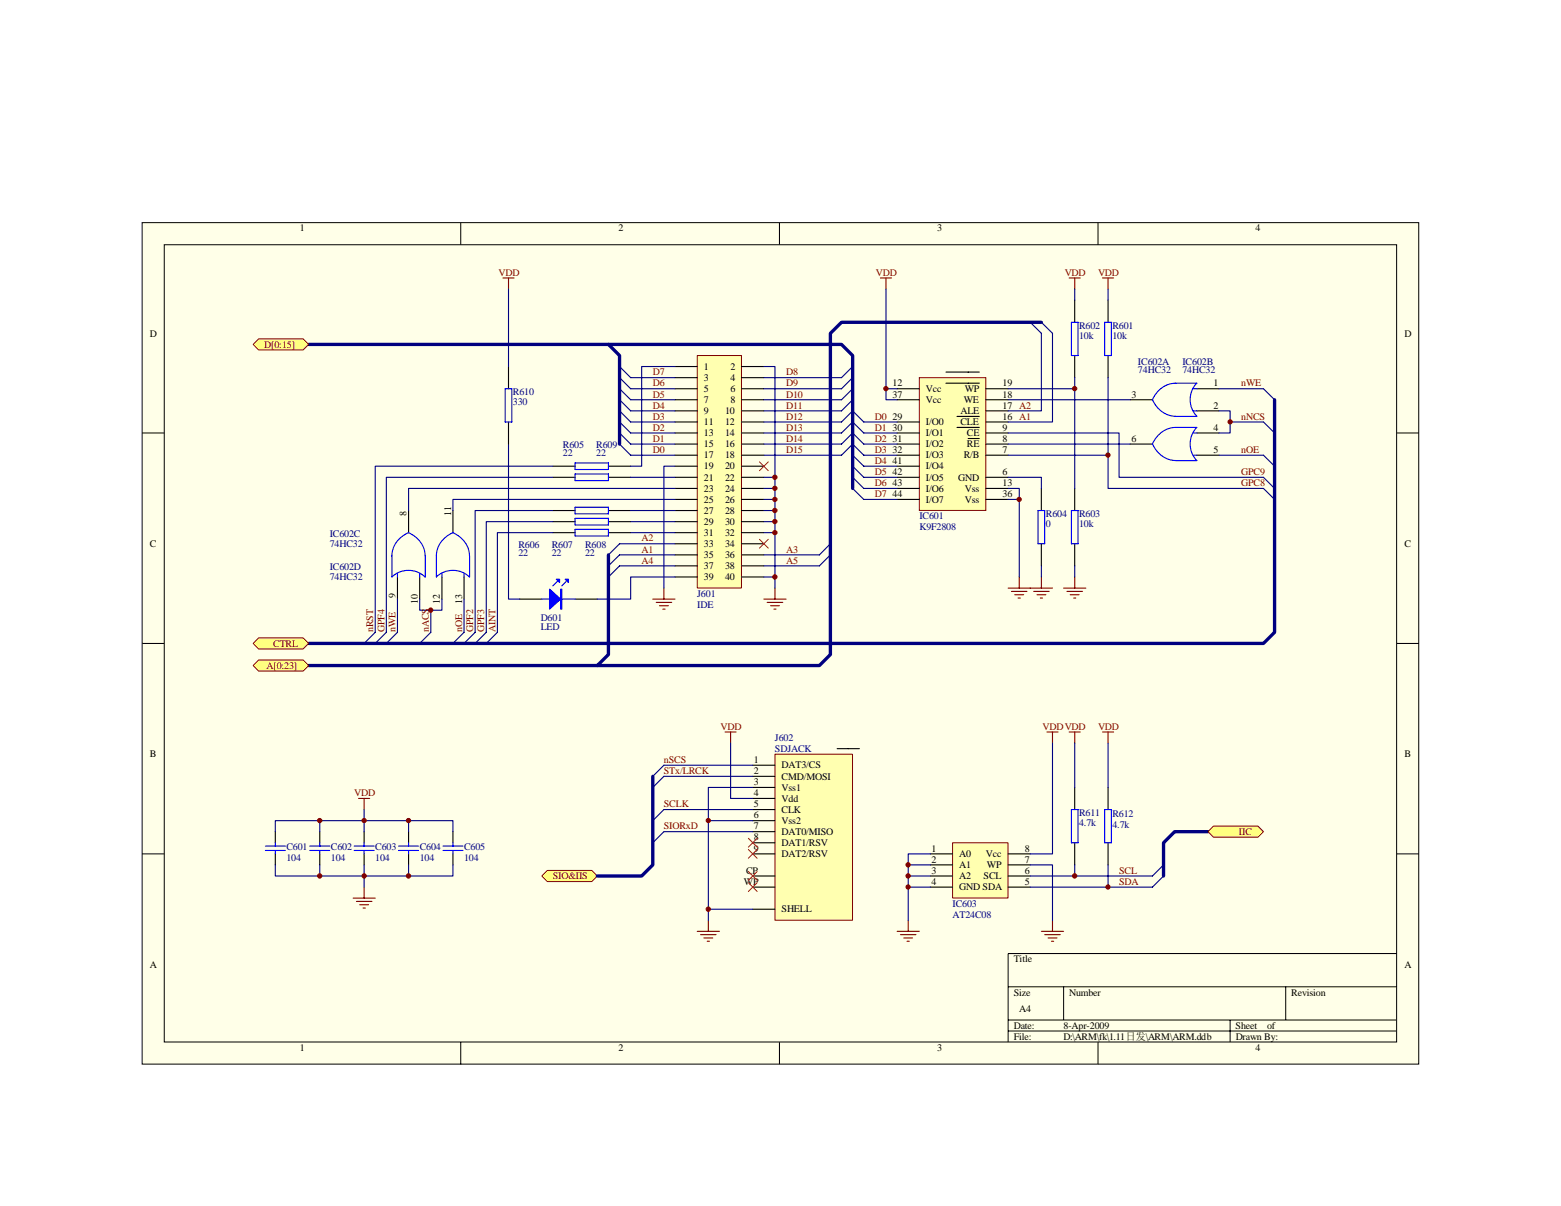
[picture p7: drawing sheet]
<svg xmlns="http://www.w3.org/2000/svg" width="279mm" height="216mm" viewBox="0 0 279 216" stroke-linecap="round" stroke-linejoin="round" font-family="sans-serif">
<path d="M25.4 39.9h228.5v150.6h-228.5z" fill="#ffffe8"/>
<g fill="none" stroke="#000" stroke-width=".18">
<path d="M25.4 39.9h228.5v150.6h-228.5zM82.5 39.9v3.9M139.5 39.9v3.9M196.5 39.9v3.9M29.4 43.8h220.6v142.7h-220.6zM25.4 77.5h4M250 77.5h4M25.4 115.2h4M250 115.2h4M25.4 152.9h4M250 152.9h4M180.4 176.7h69.6"/>
<path d="M190.4 176.7v5.9M230.1 176.7v5.9M250 170.7h-69.6v15.9M82.5 186.6v3.9M139.5 186.6v3.9M180.4 182.6h69.6M180.4 184.6h69.6M196.5 186.6v3.9M220.2 182.6v4"/>
</g>
<path d="M164.6 67.6h11.8v23.8h-11.8z" fill="#ffffb0"/>
<path d="M164.5 67.6h11.9v23.8h-11.9z" fill="none" stroke="#800000" stroke-width=".18"/>
<g fill="none" stroke="#000" stroke-width=".2">
<path d="M192.4 53.7v4M198.3 53.7v4M160.6 69.6h3.9M160.6 71.6h3.9M160.6 75.5h3.9M160.6 77.5h3.9M160.6 79.5h3.9M169.3 68.6h6M169.3 66.6h6M171.3 76.5h4M171.3 74.5h4M173.3 78.5h2"/>
<path d="M176.5 69.6h3.9M176.5 71.6h3.9M176.5 75.5h3.9M176.5 77.5h3.9M176.5 79.5h3.9M176.5 73.6h3.9M192.4 63.6v4M198.3 63.6v4M202.3 71.6h4M202.3 79.5h4M214.2 69.6h4M214.2 77.5h4"/>
<path d="M214.2 73.6h4M73.1 91.4v4M81.1 91.4v4M160.6 81.5h3.9M160.6 83.5h3.9M160.6 85.4h3.9M160.6 87.4h3.9M160.6 89.4h3.9M176.5 81.5h3.9M176.5 85.4h3.9M176.5 87.4h3.9M176.5 89.4h3.9"/>
<path d="M186.4 87.4v4M186.4 97.3v4M192.4 87.4v4M192.4 97.3v4M214.2 81.5h4M71.1 103.3v4M75.1 103.3v4M79.1 103.3v4M83.1 103.3v4"/>
</g>
<g fill="none" stroke="#00f" stroke-width=".2">
<path d="M191.8 57.7h1.2v5.9h-1.2zM197.7 57.7h1.2v5.9h-1.2zM213.6 69.6h.6M213.6 73.6h.6M213.6 77.5h.6M214.2 68.6a4.2 4.2 0 0 0 0 5.9M214.2 76.5a4.2 4.2 0 0 0 0 5.9M214.2 68.6h-3.8a4.7 4.7 0 0 0-4.1 3 4.7 4.7 0 0 0 4.1 2.9h3.8M214.2 76.5h-3.8a4.7 4.7 0 0 0-4.1 3 4.7 4.7 0 0 0 4.1 2.9M81 95.4a4.7 4.7 0 0 1 3 4.1l.1 3.8M81.1 95.4a4.6 4.6 0 0 0-3 4.1v3.8a4.3 4.3 0 0 1 5.9 0M185.8 91.4h1.2v5.9h-1.2z"/>
<path d="M191.8 91.4h1.2v5.9h-1.2zM210.4 82.5h3.8M213.6 81.5h.6M71.1 102.7v.6M75.1 102.7v.6M76.1 103.3a4.2 4.2 0 0 0-5.9 0l-.1-3.8a4.6 4.6 0 0 1 3-4.1 4.7 4.7 0 0 1 3 4.1v3.8M79.1 102.7v.6M83.1 102.7v.6"/>
</g>
<g fill="none" stroke="#000080" stroke-width=".2">
<path d="M158.6 51.8v19.8h2M192.4 51.8v1.9M198.3 51.8v1.9M158.6 69.6h2M180.4 77.5h19.9v7.9h25.8M180.4 69.6h12M180.4 71.6h21.9M180.4 79.5h21.9M192.4 67.6v19.8M198.3 67.6v19.8h27.8M218.2 73.6h2v3.9h-2M218.2 69.6h7.9"/>
<path d="M220.2 75.5h5.9M180.4 85.4h6v2M180.4 87.4h2v15.9M180.4 81.5h17.9M180.4 89.4h2M218.2 81.5h7.9M186.4 101.3v2M192.4 101.3v2"/>
</g>
<g fill="none" stroke="#800000" stroke-width=".2">
<path d="M157.6 49.8h2M158.6 49.8v2M191.4 49.8h2M192.4 49.8v2M197.3 49.8h2M198.3 49.8v2M180.4 105.3h8M181 105.9h2.8M181.6 106.5h1.6M182.2 107.1h.4M182.4 103.3v2M185 105.9h2.8"/>
<path d="M185.6 106.5h1.6M186.2 107.1h.4M186.4 103.3v2M190.4 105.3h4M191 105.9h2.8M191.6 106.5h1.5M192.2 107.1h.4M192.4 103.3v2"/>
</g>
<path d="M124.8 63.7h7.9v41.6h-7.9z" fill="#ffffb0"/>
<path d="M124.8 63.6h7.9v41.7h-7.9z" fill="none" stroke="#800000" stroke-width=".18"/>
<g fill="none" stroke="#000" stroke-width=".2">
<path d="M91 65.6v4M91 75.5v4M120.8 65.6h4M120.8 67.6h4M120.8 69.6h4M120.8 71.6h4M120.8 73.6h4M120.8 75.5h4M120.8 77.5h4M120.8 79.5h4M132.7 65.6h4M132.7 67.6h4"/>
<path d="M132.7 69.6h4M132.7 71.6h4M132.7 73.6h4M132.7 75.5h4M132.7 77.5h4M132.7 79.5h4M99 83.5h3.9M99 85.4h3.9M99 91.4h3.9M99 93.4h3.9M99 95.4h3.9M108.9 83.5h4"/>
<path d="M108.9 85.4h4M108.9 91.4h4M108.9 93.4h4M108.9 95.4h4M120.8 81.5h4M120.8 83.5h4M120.8 85.4h4M120.8 87.4h4M120.8 89.4h4M120.8 91.4h4M120.8 93.4h4M120.8 95.4h4"/>
<path d="M120.8 97.3h4M120.8 99.3h4M132.7 81.5h4M132.7 83.5h4M132.7 85.4h4M132.7 87.4h4M132.7 89.4h4M132.7 91.4h4M132.7 93.4h4M132.7 95.4h4M132.7 97.3h4M132.7 99.3h4"/>
<path d="M93 107.3h4M102.9 107.3h4M120.8 101.3h4M120.8 103.3h4M132.7 101.3h4M132.7 103.3h4"/>
</g>
<path d="M90 49.8h2M91 49.8v2M116.8 107.3h4M117.5 107.8h2.7M118 108.4h1.6M118.6 109.1h.4M118.8 105.3v2M136.7 107.3h4M137.3 107.8h2.8M137.9 108.4h1.6M138.5 109.1h.4M138.7 105.3v2" fill="none" stroke="#800000" stroke-width=".2"/>
<g fill="none" stroke="#000080" stroke-width=".2">
<path d="M91 51.8v13.8M184.4 57.7l2 2v13.9h-6M186.4 57.7l2 2v15.8h-8M91 79.5v27.8h2M110.9 65.6l2 2h7.9M110.9 67.6l2 2h7.9M110.9 69.6l2 2h7.9M110.9 71.6l2 2h7.9M110.9 73.6l2 1.9h7.9M110.9 75.5l2 2h7.9M110.9 77.5l2 2h7.9M110.9 79.5l2 2h7.9"/>
<path d="M120.8 65.6h-5.9v17.9h-2M136.7 65.6h2v39.7M136.7 75.5h13.9l2-1.9 2 1.9h6M136.7 77.5h13.9l2-2 2 2h6M136.7 79.5h13.9l2-2 2 2h6M152.6 65.6l-2 2h-13.9M152.6 67.6l-2 2h-13.9M152.6 69.6l-2 2h-13.9M152.6 71.6l-2 2h-13.9M226.1 69.6l2 2M226.1 75.5l2 2M99 95.4h-10v17.8l-2 2"/>
<path d="M99 93.4h-12v19.8l-2 2M99 91.4h-14v21.8l-1.9 2M99 85.4h-29.8v27.8l-2 2M99 83.5h-31.8v29.7l-2 2M112.9 91.4h7.9M112.9 93.4h7.9M112.9 95.4h7.9M112.9 85.4h7.9M120.8 83.5h-2v21.8M120.8 89.4h-39.7v2M120.8 87.4h-47.7v4M120.8 99.3h-9.9l-2 2"/>
<path d="M120.8 97.3h-9.9l-2 2M136.7 87.4h2M136.7 89.4h2M136.7 91.4h2M136.7 93.4h2M136.7 95.4h2M136.7 85.4h2M136.7 81.5h13.9l2-2 2 2h6M148.6 99.3l-1.9 2h-10M148.6 97.3l-1.9 2h-10M152.6 85.4l2 2h6M152.6 87.4l2 2h6"/>
<path d="M152.6 83.5l2 1.9h6M152.6 81.5l2 2h6M226.1 81.5l2 2M226.1 85.4l2 2M226.1 87.4l2 2M71.1 107.3v5.9l-1.9 2M75.1 107.3v1.9h4v-1.9M77.1 109.2v4l-2 2M83.1 107.3v5.9l-2 2M120.8 103.3h-7.9v4h-6M120.8 101.3h-9.9l-2 2M136.7 103.3h2"/>
</g>
<path d="M135.9 96.5l1.6 1.6M135.9 82.7l1.6 1.6M137.5 96.5l-1.6 1.6M137.5 82.7l-1.6 1.6" fill="none" stroke="#f00" stroke-width=".18"/>
<path d="M90.4 69.6h1.2v5.9h-1.2zM102.9 82.9h6v1.2h-6zM102.9 84.9h6v1.1h-6zM102.9 90.8h6v1.2h-6zM102.9 92.8h6v1.2h-6zM102.9 94.8h6v1.1h-6zM97 107.3h5.9M99.8 104.1l-.8 .8M101.3 104.1l-.7 .8" fill="none" stroke="#00f" stroke-width=".2"/>
<path d="M186.4 57.7h-35.8l-2 2v57.5l-1.9 1.9h-91.5M55.2 61.7h95.4l2 1.9v23.8M108.9 61.7l2 1.9v15.9M228.1 71.6v41.6l-2 2h-170.9M108.9 99.3v17.9l-2 1.9" fill="none" stroke="#000080" stroke-width=".6"/>
<g fill="#00f" stroke="#00f" stroke-width=".2">
<path d="M98.4 105.5l2 1.8-2 1.8z"/>
<path d="M101.2 103.7h.5v.6z"/>
<path d="M99.6 103.7h.6v.6z"/>
<path d="M100.4 105.5h.2v3.6h-.2z" fill-rule="evenodd"/>
</g>
<g fill="#ffff80" stroke="#800000" stroke-width=".18">
<path d="M46.3 114.2h8l.9 1-.9 1h-8l-1-1z" fill-rule="evenodd"/>
<path d="M46.3 60.7h8l.9 1-.9 1h-8l-1-1z" fill-rule="evenodd"/>
<path d="M46.3 118.2h8l.9 .9-.9 1h-8l-1-1z" fill-rule="evenodd"/>
</g>
<g fill="#800000" stroke="#800000" stroke-width=".18">
<circle cx="220.2" cy="75.5" r=".38"/>
<circle cx="198.3" cy="81.5" r=".38"/>
<circle cx="192.4" cy="69.6" r=".39"/>
<circle cx="182.4" cy="89.4" r=".38"/>
<circle cx="158.6" cy="69.6" r=".39"/>
<circle cx="138.7" cy="87.4" r=".39"/>
<circle cx="138.7" cy="89.4" r=".39"/>
<circle cx="138.7" cy="91.4" r=".39"/>
<circle cx="138.7" cy="93.4" r=".39"/>
<circle cx="138.7" cy="95.4" r=".39"/>
<circle cx="138.7" cy="103.3" r=".39"/>
<circle cx="138.7" cy="85.4" r=".39"/>
<circle cx="77.1" cy="109.2" r=".39"/>
</g>
<path d="M170.5 150.9h9.9v9.9h-9.9z" fill="#ffffb0"/>
<path d="M170.5 150.9h9.9v9.9h-9.9z" fill="none" stroke="#800000" stroke-width=".18"/>
<path d="M166.5 152.9h4M166.5 154.8h4M166.5 156.8h4M166.5 158.8h4M180.4 152.9h4M180.4 154.8h4M180.4 156.8h4M180.4 158.8h4M192.4 141v3.9M192.4 150.9v3.9M198.3 141v3.9M198.3 150.9v3.9" fill="none" stroke="#000" stroke-width=".2"/>
<g fill="none" stroke="#800000" stroke-width=".2">
<path d="M187.4 131h2M188.4 131v2M191.4 131h2M192.4 131v2M197.3 131h2M198.3 131v2M160.6 166.7h3.9M161.2 167.3h2.7M161.8 167.9h1.5M162.3 168.5h.5M162.6 164.8v1.9M186.4 166.7h4"/>
<path d="M187 167.3h2.8M187.6 167.9h1.6M188.2 168.5h.4M188.4 164.8v1.9"/>
</g>
<path d="M188.4 133v19.9h-4M192.4 133v8M198.3 133v8M162.6 154.8h3.9M162.6 156.8h3.9M162.6 158.8h3.9M184.4 154.8h4v10M192.4 154.8v2M198.3 154.8v4M208.3 154.8l-2 2h-21.9M208.3 156.8l-2 2h-21.9" fill="none" stroke="#000080" stroke-width=".2"/>
<path d="M191.8 144.9h1.2v6h-1.2zM197.7 144.9h1.2v6h-1.2z" fill="none" stroke="#00f" stroke-width=".2"/>
<path d="M216.2 148.9h-6l-1.9 2v5.9" fill="none" stroke="#000080" stroke-width=".6"/>
<path d="M217.2 147.9h7.9l1 1-1 1h-7.9l-1-1z" fill-rule="evenodd" fill="#ffff80" stroke="#800000" stroke-width=".18"/>
<g fill="#800000" stroke="#800000" stroke-width=".18">
<circle cx="192.4" cy="156.8" r=".39"/>
<circle cx="198.3" cy="158.8" r=".38"/>
<circle cx="162.5" cy="154.8" r=".39"/>
<circle cx="162.5" cy="156.8" r=".39"/>
<circle cx="162.5" cy="158.8" r=".38"/>
</g>
<path d="M166.5 152.9h-3.9v11.9" fill="none" stroke="#000080" stroke-width=".2"/>
<path d="M138.7 135h13.9v29.7h-13.9z" fill="#ffffb0"/>
<path d="M138.7 135h13.9v29.7h-13.9z" fill="none" stroke="#800000" stroke-width=".18"/>
<g fill="none" stroke="#000" stroke-width=".2">
<path d="M134.7 137h4M134.7 139h4M149.8 134h4M134.7 141h4M134.7 142.9h4M134.7 144.9h4M134.7 146.9h4M134.7 148.9h4M134.7 150.9h4M134.7 152.9h4M134.7 156.8h4M134.7 158.8h4"/>
<path d="M134.7 162.8h4"/>
</g>
<path d="M129.8 131h1.9M130.8 131v2M124.8 166.7h4M125.4 167.3h2.8M126 167.9h1.6M126.6 168.5h.4M126.8 164.8v1.9" fill="none" stroke="#800000" stroke-width=".2"/>
<path d="M118.8 137h15.9M118.8 139h15.9M130.8 133v9.9h3.9M118.8 144.9h15.9M118.8 148.9h15.9M126.8 146.9h7.9M134.7 141h-7.9v23.8M126.8 162.8h7.9" fill="none" stroke="#000080" stroke-width=".2"/>
<path d="M133.9 156l1.6 1.6M133.9 158l1.6 1.6M133.9 152.1l1.6 1.5M133.9 150.1l1.6 1.6M135.5 156l-1.6 1.6M135.5 158l-1.6 1.6M135.5 152.1l-1.6 1.5M135.5 150.1l-1.6 1.6" fill="none" stroke="#f00" stroke-width=".18"/>
<path d="M98 155.8h7.9l1 1-1 1h-7.9l-1-1z" fill-rule="evenodd" fill="#ffff80" stroke="#800000" stroke-width=".18"/>
<path d="M118.8 137l-2 2M118.8 139l-2 2M49.3 148.9v-2h31.8v2M49.3 154.8v2h31.8v-2M57.2 146.9v2M57.2 154.8v2M65.2 144.9v4M65.2 154.8v4M73.1 146.9v2M73.1 154.8v2M118.8 144.9l-2 2M118.8 148.9l-2 2" fill="none" stroke="#000080" stroke-width=".2"/>
<path d="M49.3 148.9v2M49.3 152.9v1.9M57.2 148.9v2M57.2 152.9v1.9M65.2 148.9v2M65.2 152.9v1.9M73.1 148.9v2M73.1 152.9v1.9M81.1 148.9v2M81.1 152.9v1.9" fill="none" stroke="#000" stroke-width=".2"/>
<g fill="none" stroke="#00f" stroke-width=".2">
<path d="M47.5 152.3h3.6M47.5 151.5h3.6M49.3 150.9v.6M49.3 152.3v.6M55.4 152.3h3.6M55.4 151.5h3.6M57.2 150.9v.6M57.2 152.3v.6M63.4 152.3h3.6M63.4 151.5h3.6M65.2 150.9v.6M65.2 152.3v.6"/>
<path d="M71.3 152.3h3.6M71.3 151.5h3.6M73.1 150.9v.6M73.1 152.3v.6M79.3 152.3h3.6M79.3 151.5h3.6M81.1 150.9v.6M81.1 152.3v.6"/>
</g>
<path d="M116.8 139v15.8l-1.9 2h-8" fill="none" stroke="#000080" stroke-width=".6"/>
<g fill="#800000" stroke="#800000" stroke-width=".18">
<circle cx="126.8" cy="146.9" r=".39"/>
<circle cx="126.8" cy="162.8" r=".39"/>
<circle cx="65.2" cy="146.9" r=".38"/>
<circle cx="73.1" cy="146.9" r=".39"/>
<circle cx="57.2" cy="146.9" r=".39"/>
<circle cx="73.1" cy="156.8" r=".39"/>
<circle cx="65.2" cy="156.8" r=".39"/>
<circle cx="57.2" cy="156.8" r=".39"/>
</g>
<path d="M64.2 142.9h2M65.2 142.9v2M65.2 158.8v2M63.2 160.8h4M63.8 161.4h2.8M64.4 162h1.6M65 162.6h.4" fill="none" stroke="#800000" stroke-width=".2"/>
<g font-size="1.8">
<text x="53.7" y="41.4">1</text>
<text x="110.7" y="41.4">2</text>
<text x="167.7" y="41.4">3</text>
<text x="224.7" y="41.4">4</text>
<text x="26.8" y="60.3">D</text>
<text x="251.4" y="60.3">D</text>
<text x="126" y="66.2">1</text>
<text x="126" y="68.2">3</text>
<text x="126" y="70.2">5</text>
<text x="130.8" y="66.2">2</text>
<text x="130.8" y="68.2">4</text>
<text x="130.8" y="70.2">6</text>
<text x="159.8" y="69.2">12</text>
<text x="159.8" y="71.2">37</text>
<text x="165.7" y="70.2">Vcc</text>
<text x="172.7" y="70.2">WP</text>
<text x="179.5" y="71.2">18</text>
<text x="179.5" y="69.2">19</text>
<text x="202.5" y="71.2">3</text>
<text x="217.2" y="69.2">1</text>
<text x="126" y="72.1">7</text>
<text x="126" y="74.1">9</text>
<text x="126" y="76.1">11</text>
<text x="129.8" y="74.1">10</text>
<text x="129.8" y="76.1">12</text>
<text x="130.8" y="72.1">8</text>
<text x="159.8" y="75.1">29</text>
<text x="159.8" y="77.1">30</text>
<text x="165.7" y="72.1">Vcc</text>
<text x="165.7" y="76.1">I/O0</text>
<text x="171.9" y="76.1">CLE</text>
<text x="171.9" y="74.1">ALE</text>
<text x="172.5" y="72.1">WE</text>
<text x="179.5" y="77.1">9</text>
<text x="179.5" y="75.1">16 A1</text>
<text x="179.5" y="73.1">17 A2</text>
<text x="217.2" y="73.1">2</text>
<text x="217.2" y="77.1">4</text>
<text x="126" y="78.1">13</text>
<text x="126" y="80.1">15</text>
<text x="126" y="82.1">17</text>
<text x="129.8" y="78.1">14</text>
<text x="129.8" y="80.1">16</text>
<text x="129.8" y="82.1">18</text>
<text x="159.8" y="79.1">31</text>
<text x="159.8" y="81.1">32</text>
<text x="159.8" y="83.1">41</text>
<text x="165.7" y="78.1">I/O1</text>
<text x="165.7" y="80.1">I/O2</text>
<text x="165.7" y="82.1">I/O3</text>
<text x="172.5" y="82.1">R/B</text>
<text x="173.1" y="80.1">RE</text>
<text x="173.1" y="78.1">CE</text>
<text x="179.5" y="79.1">8</text>
<text x="179.5" y="81.1">7</text>
<text x="202.5" y="79.1">6</text>
<text x="217.2" y="81.1">5</text>
<text x="126" y="84">19</text>
<text x="126" y="86">21</text>
<text x="126" y="88">23</text>
<text x="126" y="90">25</text>
<text x="129.8" y="84">20</text>
<text x="129.8" y="86">22</text>
<text x="129.8" y="88">24</text>
<text x="129.8" y="90">26</text>
<text x="159.8" y="85">42</text>
<text x="159.8" y="87">43</text>
<text x="159.8" y="89">44</text>
<text x="165.7" y="84">I/O4</text>
<text x="165.7" y="86">I/O5</text>
<text x="165.7" y="88">I/O6</text>
<text x="165.7" y="90">I/O7</text>
<text x="171.5" y="86">GND</text>
<text x="172.7" y="90">Vss</text>
<text x="172.7" y="88">Vss</text>
<text x="179.5" y="85">6</text>
<text x="179.5" y="89">36</text>
<text x="179.5" y="87">13</text>
<text x="72.8" y="92.4" transform="rotate(-90 72.8 92.4)">8</text>
<text x="80.7" y="92.4" transform="rotate(-90 80.7 92.4)">11</text>
<text x="126" y="92">27</text>
<text x="126" y="94">29</text>
<text x="126" y="95.9">31</text>
<text x="129.8" y="92">28</text>
<text x="129.8" y="94">30</text>
<text x="129.8" y="95.9">32</text>
<text x="26.8" y="97.9">C</text>
<text x="126" y="97.9">33</text>
<text x="126" y="99.9">35</text>
<text x="126" y="101.9">37</text>
<text x="129.8" y="97.9">34</text>
<text x="129.8" y="99.9">36</text>
<text x="129.8" y="101.9">38</text>
<text x="251.4" y="97.9">C</text>
<text x="70.8" y="107.1" transform="rotate(-90 70.8 107.1)">9</text>
<text x="126" y="103.9">39</text>
<text x="129.8" y="103.9">40</text>
<text x="74.8" y="108.1" transform="rotate(-90 74.8 108.1)">10</text>
<text x="78.7" y="108.1" transform="rotate(-90 78.7 108.1)">12</text>
<text x="82.7" y="108.1" transform="rotate(-90 82.7 108.1)">13</text>
<text x="26.8" y="135.6">B</text>
<text x="134.9" y="136.6">1</text>
<text x="139.9" y="137.6">DAT3/CS</text>
<text x="251.4" y="135.6">B</text>
<text x="134.9" y="138.6">2</text>
<text x="134.9" y="140.5">3</text>
<text x="134.9" y="142.5">4</text>
<text x="139.9" y="139.6">CMD/MOSI</text>
<text x="139.9" y="141.5">Vss1</text>
<text x="139.9" y="143.5">Vdd</text>
<text x="134.9" y="144.5">5</text>
<text x="134.9" y="146.5">6</text>
<text x="134.9" y="148.5">7</text>
<text x="139.9" y="145.5">CLK</text>
<text x="139.9" y="147.5">Vss2</text>
<text x="139.9" y="149.5">DAT0/MISO</text>
<text x="134.9" y="150.5">8</text>
<text x="134.9" y="152.4">9</text>
<text x="139.9" y="151.4">DAT1/RSV</text>
<text x="139.9" y="153.4">DAT2/RSV</text>
<text x="166.7" y="152.4">1</text>
<text x="166.7" y="154.4">2</text>
<text x="171.7" y="153.4">A0</text>
<text x="171.7" y="155.4">A1</text>
<text x="176.5" y="153.4">Vcc</text>
<text x="176.7" y="155.4">WP</text>
<text x="183.4" y="152.4">8</text>
<text x="183.4" y="154.4">7</text>
<text x="133.1" y="158.4">WP</text>
<text x="133.5" y="156.4">CP</text>
<text x="166.7" y="156.4">3</text>
<text x="166.7" y="158.4">4</text>
<text x="171.7" y="157.4">A2</text>
<text x="171.7" y="159.4">GND SDA</text>
<text x="176.1" y="157.4">SCL</text>
<text x="183.4" y="158.4">5</text>
<text x="183.4" y="156.4">6</text>
<text x="139.9" y="163.3">SHELL</text>
<text x="26.8" y="173.2">A</text>
<text x="181.4" y="172.3">Title</text>
<text x="251.4" y="173.2">A</text>
<text x="181.4" y="178.2">Size</text>
<text x="191.4" y="178.2">Number</text>
<text x="231.1" y="178.2">Revision</text>
<text x="181.4" y="184.2">Date:</text>
<text x="182.4" y="181.2">A4</text>
<text x="190.4" y="184.2">8-Apr-2009</text>
<text x="221.2" y="184.2">Sheet</text>
<text x="226.8" y="184.2">of</text>
<text x="53.7" y="188.1">1</text>
<text x="110.7" y="188.1">2</text>
<text x="167.7" y="188.1">3</text>
<text x="181.4" y="186.1">File:</text>
<text x="190.4" y="186.1">D:\ARM\fk\1.11日发\ARM\ARM.ddb</text>
<text x="221.2" y="186.1">Drawn By:</text>
<text x="224.7" y="188.1">4</text>
</g>
<g font-size="1.8" fill="#800000">
<text x="89.2" y="49.3">VDD</text>
<text x="156.8" y="49.3">VDD</text>
<text x="190.6" y="49.3">VDD</text>
<text x="196.5" y="49.3">VDD</text>
<text x="47.3" y="62.2">D[0:15]</text>
<text x="116.8" y="71.2">D5</text>
<text x="116.8" y="69.2">D6</text>
<text x="116.8" y="67.2">D7</text>
<text x="140.7" y="67.2">D8</text>
<text x="140.7" y="69.2">D9</text>
<text x="140.7" y="71.2">D10</text>
<text x="222.2" y="69.2">nWE</text>
<text x="116.8" y="77.1">D2</text>
<text x="116.8" y="75.1">D3</text>
<text x="116.8" y="73.1">D4</text>
<text x="140.7" y="73.1">D11</text>
<text x="140.7" y="75.1">D12</text>
<text x="140.7" y="77.1">D13</text>
<text x="156.6" y="75.1">D0</text>
<text x="156.6" y="77.1">D1</text>
<text x="222.2" y="75.1">nNCS</text>
<text x="116.8" y="81.1">D0</text>
<text x="116.8" y="79.1">D1</text>
<text x="140.7" y="79.1">D14</text>
<text x="140.7" y="81.1">D15</text>
<text x="156.6" y="79.1">D2</text>
<text x="156.6" y="81.1">D3</text>
<text x="156.6" y="83.1">D4</text>
<text x="222.2" y="81.1">nOE</text>
<text x="156.6" y="85">D5</text>
<text x="156.6" y="87">D6</text>
<text x="156.6" y="89">D7</text>
<text x="222.2" y="85">GPC9</text>
<text x="222.2" y="87">GPC8</text>
<text x="114.9" y="98.9">A1</text>
<text x="114.9" y="96.9">A2</text>
<text x="114.9" y="100.9">A4</text>
<text x="140.7" y="100.9">A5</text>
<text x="140.7" y="98.9">A3</text>
<text x="66.8" y="113.2" transform="rotate(-90 66.8 113.2)">nRST</text>
<text x="68.8" y="113.2" transform="rotate(-90 68.8 113.2)">GPF4</text>
<text x="70.8" y="113.2" transform="rotate(-90 70.8 113.2)">nWE</text>
<text x="76.8" y="113.2" transform="rotate(-90 76.8 113.2)">nACS</text>
<text x="82.7" y="113.2" transform="rotate(-90 82.7 113.2)">nOE</text>
<text x="84.7" y="113.2" transform="rotate(-90 84.7 113.2)">GPF2</text>
<text x="86.7" y="113.2" transform="rotate(-90 86.7 113.2)">GPF3</text>
<text x="88.7" y="113.2" transform="rotate(-90 88.7 113.2)">AINT</text>
<text x="47.7" y="119.7">A[0:23]</text>
<text x="48.9" y="115.8">CTRL</text>
<text x="129" y="130.6">VDD</text>
<text x="186.6" y="130.6">VDDVDD</text>
<text x="196.5" y="130.6">VDD</text>
<text x="118.8" y="136.6">nSCS</text>
<text x="63.4" y="142.5">VDD</text>
<text x="118.8" y="138.6">STx/LRCK</text>
<text x="118.8" y="148.5">SIORxD</text>
<text x="118.8" y="144.5">SCLK</text>
<text x="221.8" y="149.5">IIC</text>
<text x="99" y="157.4">SIO&amp;IIS</text>
<text x="200.3" y="156.4">SCL</text>
<text x="200.3" y="158.4">SDA</text>
</g>
<g font-size="1.8" fill="#000080">
<text x="193.1" y="58.9">R602</text>
<text x="199.1" y="58.9">R601</text>
<text x="193.1" y="60.6">10k</text>
<text x="199.1" y="60.6">10k</text>
<text x="203.7" y="65.4">IC602A</text>
<text x="211.6" y="65.4">IC602B</text>
<text x="91.8" y="70.8">R610</text>
<text x="203.7" y="66.8">74HC32</text>
<text x="211.6" y="66.8">74HC32</text>
<text x="91.8" y="72.5">330</text>
<text x="100.8" y="80.3">R605</text>
<text x="100.8" y="81.7">22</text>
<text x="106.7" y="80.3">R609</text>
<text x="106.7" y="81.7">22</text>
<text x="164.5" y="93">IC601</text>
<text x="164.5" y="95">K9F2808</text>
<text x="187.2" y="92.6">R604</text>
<text x="187.2" y="94.4">0</text>
<text x="193.1" y="92.6">R603</text>
<text x="193.1" y="94.4">10k</text>
<text x="59" y="96.1">IC602C</text>
<text x="59" y="97.9">74HC32</text>
<text x="92.8" y="98.1">R606</text>
<text x="92.8" y="99.5">22</text>
<text x="98.8" y="98.1">R607</text>
<text x="98.8" y="99.5">22</text>
<text x="104.7" y="98.1">R608</text>
<text x="104.7" y="99.5">22</text>
<text x="59" y="102.1">IC602D</text>
<text x="59" y="103.9">74HC32</text>
<text x="124.8" y="106.8">J601</text>
<text x="96.8" y="111.2">D601</text>
<text x="96.8" y="112.8">LED</text>
<text x="124.8" y="108.8">IDE</text>
<text x="138.7" y="132.6">J602</text>
<text x="138.7" y="134.6">SDJACK</text>
<text x="193.1" y="146.1">R611</text>
<text x="193.1" y="147.9">4.7k</text>
<text x="199.1" y="146.3">R612</text>
<text x="199.1" y="148.3">4.7k</text>
<text x="51.3" y="152.3">C601</text>
<text x="51.3" y="154.2">104</text>
<text x="59.2" y="152.3">C602</text>
<text x="59.2" y="154.2">104</text>
<text x="67.2" y="152.3">C603</text>
<text x="67.2" y="154.2">104</text>
<text x="75.1" y="152.3">C604</text>
<text x="75.1" y="154.2">104</text>
<text x="83.1" y="152.3">C605</text>
<text x="83.1" y="154.2">104</text>
<text x="170.5" y="162.3">IC603</text>
<text x="170.5" y="164.3">AT24C08</text>
</g>
</svg>
